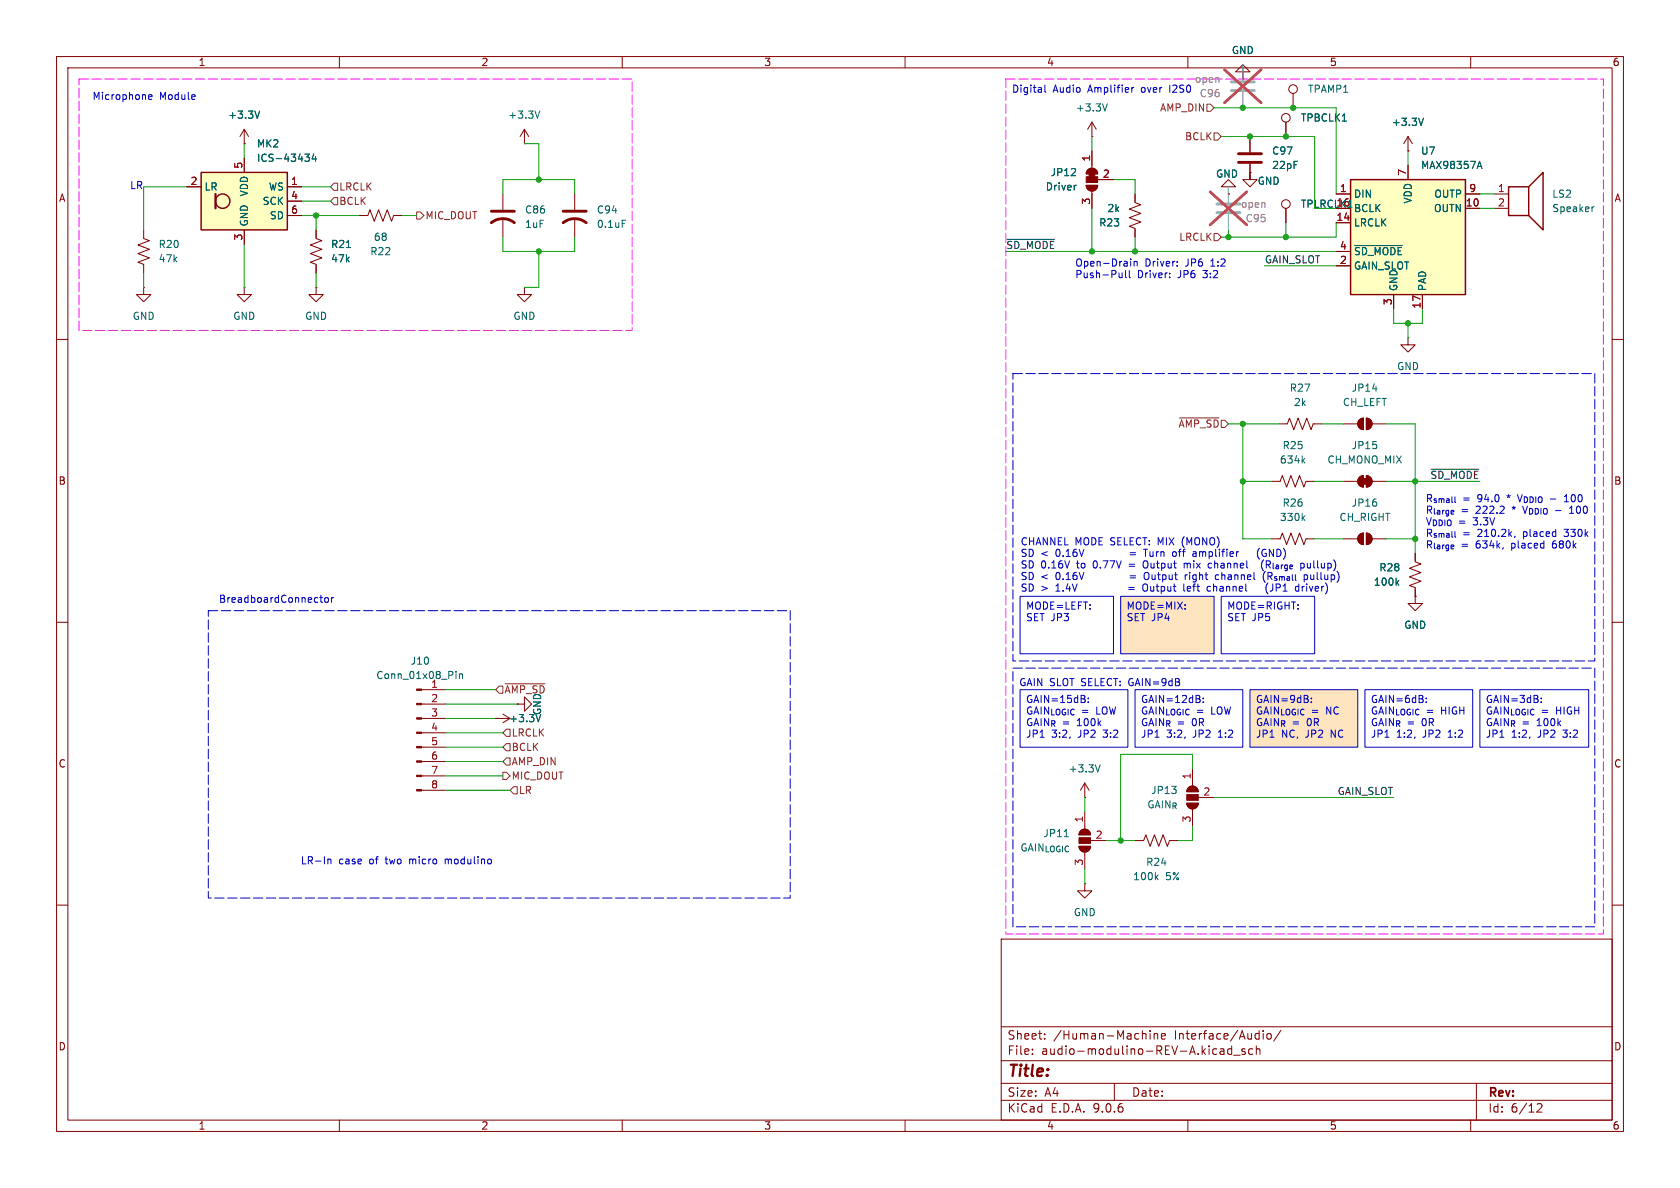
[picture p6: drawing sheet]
<svg xmlns="http://www.w3.org/2000/svg" width="297mm" height="210mm" viewBox="0 0 297 210" stroke-linecap="round" stroke-linejoin="round" font-family="sans-serif">
<g fill="none" stroke="#840000" stroke-width=".18">
<path d="M10 10h277v190h-277zM12 12h273v186h-273zM60 10v2M110 10v2M160 10v2M210 10v2M260 10v2M10 60h2M285 60h2M10 110h2M285 110h2M10 160h2"/>
<path d="M177 166h108v32h-108zM285 160h2M60 198v2M110 198v2M160 198v2M177 194.5h108M177 191.5h108M177 187.5h108M177 181.5h108M182.5 186.3v.1M182.5 185.5v.1M184.7 183.6v.1"/>
<path d="M184.7 182.8v.1M197 191.5v3M203.3 182.2v.1M203.3 182.7v1M204 182.7v1M204 182.8l.2-.1 .4 .1 .1 .9M205.3 183.2l.7-.1v-.3l-.5-.1-.2 .2 .1 .7h.6M210 198v2M215.9 185.4h.3l.2 .2v.8M216.4 186.3l-.5 .1M216.4 185.8h-.5M217.7 185.5l-.4-.1-.3 .3v.4l.2 .2h.5"/>
<path d="M217.7 184.9v1.5M218.1 186.5h1.1M220.1 185.5l-.4-.1-.2 .2 .1 .2 .5 .2v.3h-.6M221.5 185.5l-.5-.1-.3 .3v.4l.2 .2h.6M222.1 185.5l.2-.1 .4 .1v.9M222.1 184.9v1.5M223.3 182.2v.1M223.3 182.7v1M224.1 182.8l.4-.1 .2 .3v.4l-.2 .3-.4-.1-.1-.2v-.4zM226.5 182.1l-1.3 2M260 198v2M261 191.5v6.5"/>
<path d="M271.7 195.2l.6-.1 .2 .1 .1 .3-.9 1.1h.9"/>
</g>
<g fill="#ffe5bf">
<path d="M221 121.9h19v10.2h-19z"/>
<path d="M198.1 105.4h16.5v10.2h-16.5z"/>
</g>
<g fill="none" stroke="#840000" stroke-width=".18">
<path d="M219.7 12.7h1.3l-1.3-1.3-1.3 1.3h1.3v1.3M219.7 14h.1M228.6 16.5v2.6M92.7 25.4h.1M92.7 22.9l-.8 1.2M92.7 22.9l.8 1.2M92.7 22.9v2.5M217.2 33h1.2l-1.2-1.2-1.3 1.2h1.3v1.3M217.2 34.3h.1M221 29v2.8h-1.3l1.3 1.2 1.2-1.2h-1.2v-1.3M221 30.5h.1M221 24.1v2.8"/>
<path d="M227.3 21.6v2.5M227.3 36.8v2.6M248.9 26.7h.1M248.9 24.1l-.7 1.3M248.9 24.1l.8 1.3M248.9 24.1v2.6M55.9 40.6v1.6l1 .3-2 .8 2 .8-2 .7 2 .8-2 .8 1 .3v1.6M55.9 50.8v1.3h1.2l-1.2 1.2-1.3-1.2h1.3M55.9 50.8h.1M237.5 74.9h2.5M240.3 74.2l.7-.3v2a1.02 1.02 0 0 1-.9-.6 1.02 1.02 0 0 1 .2-1.1zM241.6 73.9a1.02 1.02 0 0 1 1 1 1.02 1.02 0 0 1-1 1z"/>
<path d="M242.6 74.9h2.5M237.5 95.3h2.5M237.5 85.1h2.5M240.3 94.5l.7-.3v2.1a1.02 1.02 0 0 1-.9-.7 1.02 1.02 0 0 1 .2-1.1zM240.3 84.4l.7-.3v2a1.02 1.02 0 0 1-.9-.6 1.02 1.02 0 0 1 .2-1.1zM241.6 94.2a1.02 1.02 0 0 1 1 1.1 1.02 1.02 0 0 1-1 1zM241.6 84.1a1.02 1.02 0 0 1 1 1 1.02 1.02 0 0 1-1 1zM242.6 95.3h2.5M242.6 85.1h2.5M250.2 97.8v1.5l1 .4-2 .8 2 .7-2 .8 2 .7-2 .8 1 .4v1.5M250.2 105.4v1.3h1.3l-1.3 1.3-1.3-1.3h1.3M250.2 105.4h.1"/>
<path d="M74.5 121.9h4.2M74.5 124.5h4.2M74.5 127h4.2M74.5 129.5h4.2M74.5 132.1h4.2M74.5 134.6h4.2M74.5 137.2h4.2M74.5 139.7h4.2M87.6 127h.1M87.6 127h2.6M88.9 126.2l1.3 .8M90.2 127l-1.3 .8"/>
<path d="M91.4 124.5h1.3v-1.3l1.3 1.3-1.3 1.2v-1.2M91.4 124.5h.1M200.7 148.6h1.5l.4-1 .7 2 .8-2 .8 2 .7-2 .8 2 .4-1h1.5"/>
<circle cx="228.6" cy="15.7" r=".76"/>
<circle cx="227.3" cy="36.1" r=".76"/>
<circle cx="227.3" cy="20.8" r=".76"/>
</g>
<g fill="#840000" stroke="#840000" stroke-width=".18">
<path d="M240.3 94.5l.7-.3v2.1a1.02 1.02 0 0 1-.9-.7 1.02 1.02 0 0 1 .2-1.1z"/>
<path d="M241.6 94.2a1.02 1.02 0 0 1 1 1.1 1.02 1.02 0 0 1-1 1z"/>
<path d="M73.7 121.8h.8v.2h-.8z"/>
<path d="M73.7 124.3h.8v.3h-.8z"/>
<path d="M73.7 126.9h.8v.2h-.8z"/>
<path d="M73.7 129.4h.8v.3h-.8z"/>
<path d="M73.7 132h.8v.2h-.8z"/>
<path d="M73.7 134.5h.8v.2h-.8z"/>
<path d="M73.7 137h.8v.3h-.8z"/>
<path d="M73.7 139.6h.8v.2h-.8z"/>
<path d="M240.8 84.6h1v1h-1z"/>
<path d="M240.3 84.4l.7-.3v2a1.02 1.02 0 0 1-.9-.6 1.02 1.02 0 0 1 .2-1.1z"/>
<path d="M241.6 84.1a1.02 1.02 0 0 1 1 1 1.02 1.02 0 0 1-1 1z"/>
<path d="M240.3 74.2l.7-.3v2a1.02 1.02 0 0 1-.9-.6 1.02 1.02 0 0 1 .2-1.1z"/>
<path d="M241.6 73.9a1.02 1.02 0 0 1 1 1 1.02 1.02 0 0 1-1 1z"/>
</g>
<g fill="none" stroke="#006464" stroke-width=".18">
<path d="M95.4 19.6l-.4 1.3M237.3 21.4h.7M251.6 20.9l-.4 1.3M61.3 43.8h.7M80.6 118.7v.1M80.6 119.1v.9M81.2 119.1v.9M81.2 119.2l.2-.1 .3 .1 .1 .8M246.9 103l.4 .4M247.3 102.6l-.5 .5M95.6 126.3l-.4 1.3M204.4 155l.3 .5"/>
<path d="M204.7 154.7l-.4 .5"/>
</g>
<path d="M218.9 27.2h4.1M218.9 28.7h4.1" fill="none" stroke="#840000" stroke-width=".51"/>
<path d="M217.7 16h4M217.7 14.5h4M215.1 37.6h4.1M215.1 36.1h4.1" fill="none" stroke="#a1a1a1" stroke-width=".51"/>
<path d="M219.7 11.4v2.8M219.7 16.3v2.8M217.2 33v2.8M217.2 37.8v2.8" fill="none" stroke="#a1a1a1" stroke-width=".18"/>
<path d="M216.5 12.3l6.4 5.9M222.9 12.3l-6.4 5.9M213.9 33.9l6.5 5.9M220.4 33.9l-6.5 5.9" fill="none" stroke="#e65255" stroke-width=".46"/>
<path d="M238.8 31.8h20.3v20.3h-20.3z" fill="#ffffc2"/>
<path d="M238.8 31.8h20.3v20.3h-20.3z" fill="none" stroke="#840000" stroke-width=".25"/>
<g fill="none" stroke="#840000" stroke-width=".18">
<path d="M43.2 25.4h.1M43.2 22.9l-.8 1.2M43.2 22.9l.7 1.2M43.2 22.9v2.5M88.9 34.3v2.8M88.9 38.6v3.3M101.6 34.3v2.8M101.6 38.6v3.3M192 32.8h2.1a1.02 1.02 0 0 1-1.1 1 1.02 1.02 0 0 1-1-1zM192.3 30a1.02 1.02 0 0 1 1.1-.2 1.02 1.02 0 0 1 .7 .9h-2.1zM193 26.7v3M193 33.8v3"/>
<path d="M194.1 31.8h2.7M200.7 34.3v1.5l1 .4-2.1 .8 2.1 .7-2.1 .8 2.1 .7-2.1 .8 1.1 .4v1.5M236.2 34.3h2.6M236.2 39.4h2.6M248.9 29.2v2.6M259.1 34.3h2.5M259.1 36.8h2.5M25.4 40.6v1.6l1 .3-2 .8 2 .8-2 .7 2 .8-2 .8 1 .3v1.6M92.7 50.8v1.3h1.3l-1.3 1.2-1.3-1.2h1.3M92.7 50.8h.1M236.2 44.5h2.6M236.2 47h2.6"/>
<path d="M246.4 52.1v2.5M248.9 59.7v1.3h1.3l-1.3 1.2-1.3-1.2h1.3M248.9 59.7h.1M251.5 52.1v2.5M226.1 74.9h1.5l.4-1 .7 2 .8-2 .8 2 .7-2 .8 2 .4-1h1.5M224.8 95.3h1.5l.4-1.1 .8 2.1 .7-2.1 .8 2.1 .7-2.1 .8 2.1 .4-1h1.5M224.8 85.1h1.5l.4-1 .8 2 .7-2 .8 2 .7-2 .8 2 .4-1h1.5M191.8 138.4l.7 1.3M191.8 138.4l-.8 1.3M191.8 138.4v2.6M191.8 141h.1"/>
</g>
<path d="M45.9 19.6l-.4 1.3M110 38.9h.6M190.3 32.8h-.3M261.3 29.4h.6M261.6 28.5l.4 1.3M239.5 43.4h8.4M230.3 91.5l.4 .5M230.3 81.4l.4 .5M230.7 91.2l-.5 .5M230.7 81l-.5 .5M194.5 135.2l-.4 1.3" fill="none" stroke="#006464" stroke-width=".18"/>
<g fill="#840000" stroke="#840000" stroke-width=".18">
<path d="M192.5 30.7h1v.5h-1z"/>
<path d="M192.3 30a1.02 1.02 0 0 1 1.1-.2 1.02 1.02 0 0 1 .7 .9h-2.1z"/>
<path d="M192 31.2h2.1v1.1h-2.1z"/>
<path d="M192 32.8h2.1a1.02 1.02 0 0 1-1.1 1 1.02 1.02 0 0 1-1-1z"/>
</g>
<path d="M86.9 39.4a3.3 3.3 0 0 1 4 0M86.9 37.3h4M99.6 39.4a3.3 3.3 0 0 1 4 0M99.6 37.3h4" fill="none" stroke="#840000" stroke-width=".51"/>
<path d="M35.6 30.5h15.2v10.1h-15.2z" fill="#ffffc2"/>
<g fill="none" stroke="#840000" stroke-width=".25">
<path d="M35.6 30.5h15.2v10.1h-15.2zM266.7 33h3.6v5.1h-3.6zM270.3 33l2.5-2.5v10.1l-2.5-2.5"/>
<circle cx="39.4" cy="35.6" r="1.27"/>
</g>
<path d="M38.1 34.3v2.5" fill="none" stroke="#840000" stroke-width=".38"/>
<g fill="none" stroke="#840000" stroke-width=".18">
<path d="M219.7 14h.1M33 33h2.6M43.2 25.4h.1M43.2 27.9v2.6M50.8 33h2.5M50.8 35.6h2.5M50.8 38.1h2.5M63.5 38.1h1.5l.4-1 .8 2 .7-2 .8 2 .8-2 .7 2 .4-1h1.5M193 24.1h.1M193 21.6l-.7 1.3M193 21.6l.8 1.3M193 21.6v2.5"/>
<path d="M193 26.7v2.5M193 34.3v2.5M194.3 31.8h2.5M200.7 34.3v1.3M217.2 34.3h.1M221 30.5h.1M221 24.1v2.8M221 29v2.8M227.3 21.6v2.5M227.3 36.8v2.6M236.2 34.3h2.6M236.2 39.4h2.6"/>
<path d="M248.9 26.7h.1M248.9 29.2v2.6M259.1 34.3h2.5M259.1 36.8h2.5M264.2 34.3h2.5M264.2 36.8h2.5M25.4 50.8v1.3h1.3l-1.3 1.2-1.3-1.2h1.3M25.4 50.8h.1M43.2 50.8v1.3h1.2l-1.2 1.2-1.3-1.2h1.3M43.2 50.8h.1M43.2 40.6v2.6M55.9 40.6v1.3"/>
<path d="M55.9 47v1.3M200.7 40.6v1.3M236.2 44.5h2.6M236.2 47h2.6M246.4 52.1v2.5M251.5 52.1v2.5M250.2 97.8v1.3M250.2 105.4h.1M250.2 104.1v1.3M87.6 127h.1M91.4 124.5h.1M210.1 139.2a1.02 1.02 0 0 1 1.1-.2 1.02 1.02 0 0 1 .6 1h-2z"/>
<path d="M210.8 135.9v3M191 146.9a1.02 1.02 0 0 1 1.2-.3 1.02 1.02 0 0 1 .6 1h-2zM191.8 156.2v1.3h1.2l-1.2 1.3-1.3-1.3h1.3M191.8 156.2h.1M191.8 143.5v3.1M191.8 151.1v2.6M192.8 148.6h2.8M209.8 142h2a1.02 1.02 0 0 1-1 1 1.02 1.02 0 0 1-1-1zM210.8 143.5v2.6M211.8 141h2.8"/>
</g>
<g fill="none" stroke="#006464" stroke-width=".18">
<path d="M45.9 19.6l-.4 1.3M195.8 18.4l-.5 1.2M53.9 27.2h.8l-.4 .5 .3 .2 .1 .4-.3 .2h-.3M55.5 27.2l-.3 .9h.8M55.8 27.7v.8M190.3 32.8h-.3M237.3 21.4h.7M251.6 20.9l-.4 1.3M261.3 29.4h.6M261.6 28.5l.4 1.3M281.8 36.6l-.3 .1M61.3 43.8h.7"/>
<path d="M239.5 43.4h8.4M246.9 103l.4 .4M247.3 102.6l-.5 .5M95.6 126.3l-.4 1.3M188.2 147.9h.7"/>
</g>
<g fill="#840000" stroke="#840000" stroke-width=".18">
<path d="M191 146.9a1.02 1.02 0 0 1 1.2-.3 1.02 1.02 0 0 1 .6 1h-2z"/>
<path d="M190.8 148.1h2v1h-2z"/>
<path d="M210.1 139.2a1.02 1.02 0 0 1 1.1-.2 1.02 1.02 0 0 1 .6 1h-2z"/>
<path d="M209.8 140.5h2v1h-2z"/>
<path d="M209.8 142h2a1.02 1.02 0 0 1-1 1 1.02 1.02 0 0 1-1-1z"/>
</g>
<g fill="none" stroke="#725600" stroke-width=".18">
<path d="M213.4 18.4h.6l.6 .7-.6 .6h-.6zM59.1 32.4h.6v1.3h-.6l-.7-.7zM59.1 34.9h.6v1.3h-.6l-.7-.6zM73.7 37.5h.6l.6 .6-.6 .6h-.6zM214.6 23.5h.7l.6 .6-.6 .7h-.7zM214.6 41.3h.7l.6 .6-.6 .6h-.7zM208.5 73.9h7M88.3 121.3h.6v1.3h-.6l-.7-.7zM88.9 129.5l.6-.6h.7v1.3h-.7zM88.9 136.5h.6l.7 .7-.7 .6h-.6zM88.9 134.6l.6-.6h.7v1.3h-.7zM89.3 120.9h7"/>
<path d="M89.5 131.4h.7v1.3h-.7l-.6-.6zM90.2 139.7l.6-.6h.6v1.2h-.6z"/>
</g>
<path d="M178 42.3h8.4M253 83h8.4" fill="none" stroke="#0f0f0f" stroke-width=".18"/>
<g fill="none" stroke="#009600" stroke-width=".18">
<path d="M214.6 19.1h21.6v15.2M219.7 11.4v2.6M33 33h-7.6v7.6M43.2 25.4v2.5M53.3 38.1h10.2M53.3 33h5.1M53.3 35.6h5.1M55.9 38.1v2.5M71.1 38.1h2.6M88.9 34.3v-2.5h12.7v2.5M92.7 25.4h2.5v6.4M193 24.1v2.6"/>
<path d="M193 36.8v7.7M196.8 31.8h3.9v2.5M215.9 24.1h16.5v12.7h3.8M217.2 33v1.3M221 30.5v1.3M227.3 39.4v2.5M236.2 39.4v2.5h-20.3M248.9 26.7v2.5M261.6 34.3h2.6M261.6 36.8h2.6M25.4 48.3v2.5M43.2 43.2v7.6"/>
<path d="M55.9 48.3v2.5M88.9 41.9v2.6h12.7v-2.6M95.2 44.5v6.3h-2.5M177.8 44.5h58.4M200.7 41.9v2.6M217.2 40.6v1.3M223.5 47h12.7M246.4 54.6v2.6h5.1v-2.6M248.9 57.2v2.5M217.2 74.9h8.9M219.7 74.9v20.4h5.1M233.7 74.9h3.8"/>
<path d="M245.1 74.9h5.1v22.9M219.7 85.1h5.1M232.4 85.1h5.1M232.4 95.3h5.1M245.1 85.1h16.5M245.1 95.3h5.1M78.7 127h8.9M78.7 137.2h10.2M78.7 134.6h10.2M78.7 124.5h12.7M78.7 121.9h8.9M78.7 132.1h10.2"/>
<path d="M78.7 129.5h10.2M78.7 139.7h11.5M210.8 135.9v-2.5h-12.7v15.2M191.8 141v2.5M191.8 153.7v2.5M195.6 148.6h5.1M210.8 146.1v2.5h-2.5M214.6 141h31.8"/>
</g>
<g fill="none" stroke="#0000c2" stroke-width=".18">
<path d="M26.3 17.2l.6-.2-.1-.2-.3-.1-.2 .2v.6h.5M184.7 15v1.1l.2 .2M200.1 15.5v.8M200.4 15.5l-.3 .2M198.4 48.2v.9M198.4 49l-.4 .1M199 47.8v1.1l.2 .2M199.6 47.8v1.1l.2 .2M199.9 45.8v.1M199.9 46.2v.8M200.5 46.2v.8M200.5 46.3l.2-.1 .3 .1v.7"/>
<path d="M206.8 49v.1M206.8 48.3v.1M208.1 46.9v.1M208.1 46.3v.1M199.8 97.7h1M199.8 98.1h1M202.3 99.2a.9 .9 0 0 0 0 1.2M202.5 97.1v1.3M203.3 97.5v.7l.4 .2M208.3 97.5h.5M208.5 97.3v1.1M208.7 97.1h.1"/>
<path d="M209.3 99.6v.8M209.7 99.6l-.4 .1M212.1 97.5v.9M213.6 99.7v.6l.2 .1h.4M222.7 96.9a1.46 1.46 0 0 0 0 2M223.4 99a1.46 1.46 0 0 0 0 1.9M223.8 97.2a.59 .59 0 0 0-.7 .5 .59 .59 0 0 0 .7 .6l.1-.5h-.3M223.9 99.8h.4M224.3 99.1h-.4v1.3M224.4 98.4v-1.3l.7 1.3M267.8 94.8l-.1 .2M268.3 87.4l.4 1.3"/>
<path d="M269.2 89.5l.4 1.2M56.5 105.6h.5M56.7 105.2v1.1l.3 .2M57.5 105.7l.3-.1 .3 .3v.3l-.3 .3-.3-.1-.1-.2zM58.6 105.6v.9M59 105.6l-.4 .3M180.3 105.4h16.5v10.2h-16.5zM198.1 105.4h16.5v10.2h-16.5zM199.6 103.8h.9M199.6 104.2h.9M199.8 101.8h1M199.8 102.2h1"/>
<path d="M202.3 103.2l-.2 .2-.1 .3M202.6 103.2l.2 .2 .1 .3M203.1 101.6v.4l-.2 .4M203.4 103.7v.6l.2 .2M209.5 106.9v.1M209.5 107.6v.1M210 104.4h.4M210 103.7h.3l.2 .3-.6 .1M210.3 101.6v.9M210.9 103.7h.4M210.9 102.8l.3 .1M211.1 101.6l-.2 .3v.3l.2 .3"/>
<path d="M214.5 103.2v1.3M215.1 103.8v.7M215.9 105.4h16.5v10.2h-16.5zM216 101.2v1.3M216 101.7l.2-.1 .3 .1v.8M224.2 101.2v1.3M224.2 103a1.46 1.46 0 0 0 0 2M224.5 101.9l.4 .6M224.8 101.8l-.6 .1M225 103.2v.9a.41 .41 0 0 1-.5 .4M225.6 103.2v1.3M226.2 103.8l-.6 .1"/>
<path d="M231 103.7v.8M231.5 103.7l.3 .8M180.3 121.9h19.1v10.2h-19.1zM191.7 123.6l.2 .2-.2 .3M191.7 123v.4M192.4 124.1v.1M192.4 123.4v.1M200.7 121.9h19v10.2h-19zM212.1 123.6l.1 .2-.1 .3M212.1 123v.4M212.7 124.1v.1M212.7 123.4v.1"/>
<path d="M221 121.9h19v10.2h-19zM231.8 124.1v.1M231.8 123.4v.1M241.3 121.9h19v10.2h-19zM252.1 124.1v.1M252.1 123.4v.1M261.6 121.9h19.3v10.2h-19.3zM272.5 124.1v.1M272.5 123.4v.1M58 151.9v.8M58 152l.1-.1h.3l.1 .8M78.7 151.9v.8"/>
<path d="M78.9 151.9l-.2 .1"/>
</g>
<path d="M14 14h97.8v44.4h-97.8zM177.8 14h105.7v151.1h-105.7z" fill="none" stroke="#f0f" stroke-width=".18" stroke-dasharray="1.7 .6"/>
<path d="M179.1 66h102.8v50.8h-102.8zM36.8 108h102.9v50.8h-102.9zM179.1 118.1h102.8v45.7h-102.8z" fill="none" stroke="#0000c2" stroke-width=".18" stroke-dasharray="1.7 .6"/>
<path d="M219.7 11.4v2.8M219.7 16.3v2.8M217.2 33v2.8M217.2 37.8v2.8" fill="none" stroke="#a1a1a1" stroke-width=".18"/>
<path d="M216.5 12.3l6.4 5.9M222.9 12.3l-6.4 5.9M213.9 33.9l6.5 5.9M220.4 33.9l-6.5 5.9" fill="none" stroke="#e65255" stroke-width=".46"/>
<g fill="#009600" stroke="#009600" stroke-width=".18">
<circle cx="250.2" cy="95.3" r=".46"/>
<circle cx="198.1" cy="148.6" r=".46"/>
<circle cx="95.2" cy="44.5" r=".46"/>
<circle cx="219.7" cy="74.9" r=".46"/>
<circle cx="221" cy="24.1" r=".46"/>
<circle cx="193" cy="44.5" r=".46"/>
<circle cx="217.2" cy="41.9" r=".46"/>
<circle cx="200.7" cy="44.5" r=".46"/>
<circle cx="227.3" cy="41.9" r=".46"/>
<circle cx="227.3" cy="24.1" r=".46"/>
<circle cx="228.6" cy="19.1" r=".46"/>
<circle cx="248.9" cy="57.2" r=".46"/>
<circle cx="95.2" cy="31.8" r=".46"/>
<circle cx="219.7" cy="85.1" r=".46"/>
<circle cx="250.2" cy="85.1" r=".46"/>
<circle cx="219.7" cy="19.1" r=".46"/>
<circle cx="55.9" cy="38.1" r=".46"/>
</g>
<text font-size="2.8" fill="#840000" x="178" y="190.9">Title:</text>
<g font-size="2.1" fill="#840000">
<text x="178" y="184">Sheet:</text>
<text x="186.2" y="184">/Human-Machine</text>
<text x="207.7" y="184">Interface/Audio/</text>
<text x="178" y="186.7">File:</text>
<text x="184.1" y="186.7">audio-modulino-REV-A.kicad_sch</text>
<text x="178" y="196.9">KiCad</text>
<text x="178" y="194.1">Size:</text>
<text x="184.7" y="194.1">A4</text>
<text x="185.7" y="196.9">E.D.A.</text>
<text x="193.3" y="196.9">9.0.6</text>
<text x="200" y="194.1">Date:</text>
<text x="263" y="194.3">Rev:</text>
<text x="263" y="196.9">Id:</text>
<text x="267.1" y="196.9">6/12</text>
</g>
<g font-size="1.8" fill="#840000">
<text x="35" y="11.9">1</text>
<text x="85" y="11.9">2</text>
<text x="135" y="11.9">3</text>
<text x="185" y="11.9">4</text>
<text x="235" y="11.9">5</text>
<text x="285" y="11.9">6</text>
<text x="10.3" y="35.9">A</text>
<text x="285.3" y="35.9">A</text>
<text x="10.3" y="85.9">B</text>
<text x="285.3" y="85.9">B</text>
<text x="10.3" y="135.9">C</text>
<text x="285.3" y="135.9">C</text>
<text x="10.3" y="185.9">D</text>
<text x="285.3" y="185.9">D</text>
<text x="35" y="199.9">1</text>
<text x="85" y="199.9">2</text>
<text x="135" y="199.9">3</text>
<text x="185" y="199.9">4</text>
<text x="235" y="199.9">5</text>
<text x="285" y="199.9">6</text>
</g>
<g font-size="1.8" fill="#006464">
<text x="217.7" y="9.8">GND</text>
<text x="231.1" y="16.6">TPAMP1</text>
<text x="40.2" y="21.2">+3.3V</text>
<text x="89.8" y="21.2">+3.3V</text>
<text x="190.1" y="19.9">+3.3V</text>
<text x="229.9" y="21.7">TPBCLK1</text>
<text x="246" y="22.5">+3.3V</text>
<text x="45.3" y="26.3">MK2</text>
<text x="45.3" y="28.8">ICS-43434</text>
<text x="224.8" y="27.5">C97</text>
<text x="251.1" y="27.5">U7</text>
<text x="36.1" y="33.9">LR</text>
<text x="44" y="34.8" transform="rotate(-90 44 34.8)">VDD</text>
<text x="47.4" y="33.9">WS</text>
<text x="184.8" y="33.9">Driver</text>
<text x="185.6" y="31.3">JP12</text>
<text x="214.9" y="31.6">GND</text>
<text x="222.2" y="32.9">GND</text>
<text x="224.8" y="30.1">22pF</text>
<text x="239.3" y="35.2">DIN</text>
<text x="251.1" y="30.1">MAX98357A</text>
<text x="253.5" y="35.2">OUTP</text>
<text x="274.3" y="35.2">LS2</text>
<text x="44" y="40.1" transform="rotate(-90 44 40.1)">GND</text>
<text x="46.3" y="36.4">SCK</text>
<text x="47.6" y="39">SD</text>
<text x="92.7" y="40.5">1uF</text>
<text x="92.7" y="37.9">C86</text>
<text x="105.4" y="37.9">C94</text>
<text x="105.4" y="40.5">0.1uF</text>
<text x="194.2" y="40.2">R23</text>
<text x="195.7" y="37.7">2k</text>
<text x="229.9" y="36.9">TPLRCLK1</text>
<text x="236.2" y="36.6">16</text>
<text x="239.3" y="37.7">BCLK</text>
<text x="239.3" y="40.2">LRCLK</text>
<text x="249.8" y="36.1" transform="rotate(-90 249.8 36.1)">VDD</text>
<text x="253.4" y="37.7">OUTN</text>
<text x="274.3" y="37.7">Speaker</text>
<text x="27.9" y="46.6">47k</text>
<text x="27.9" y="44">R20</text>
<text x="58.4" y="46.6">47k</text>
<text x="58.4" y="44">R21</text>
<text x="65.4" y="45.3">R22</text>
<text x="66" y="42.8">68</text>
<text x="239.3" y="45.3">~{SD_MODE}</text>
<text x="239.3" y="47.9">GAIN_SLOT</text>
<text x="247.2" y="51.6" transform="rotate(-90 247.2 51.6)">GND</text>
<text x="252.3" y="51.6" transform="rotate(-90 252.3 51.6)">PAD</text>
<text x="23.4" y="56.7">GND</text>
<text x="41.1" y="56.7">GND</text>
<text x="53.8" y="56.7">GND</text>
<text x="90.7" y="56.7">GND</text>
<text x="246.9" y="65.6">GND</text>
<text x="227.9" y="69.4">R27</text>
<text x="228.6" y="72">2k</text>
<text x="237.3" y="72">CH_LEFT</text>
<text x="238.9" y="69.4">JP14</text>
<text x="226.2" y="82.1">634k</text>
<text x="226.7" y="79.6">R25</text>
<text x="234.6" y="82.1">CH_MONO_MIX</text>
<text x="238.9" y="79.6">JP15</text>
<text x="226.7" y="89.8">R26</text>
<text x="238.9" y="89.8">JP16</text>
<text x="226.2" y="92.3">330k</text>
<text x="236.7" y="92.3">CH_RIGHT</text>
<text x="243.7" y="101.2">R28</text>
<text x="242.8" y="103.7">100k</text>
<text x="248.2" y="111.4">GND</text>
<text x="72.5" y="117.7">J10</text>
<text x="66.4" y="120.2">Conn_01x08_Pin</text>
<text x="76.1" y="121.7">1</text>
<text x="89.9" y="127.9">+3.3V</text>
<text x="95.9" y="126.5" transform="rotate(-90 95.9 126.5)">GND</text>
<text x="188.8" y="136.8">+3.3V</text>
<text x="202.7" y="143.1">GAIN_{R}</text>
<text x="203.4" y="140.6">JP13</text>
<text x="184.4" y="148.2">JP11</text>
<text x="180.3" y="150.7">GAIN_{LOGIC}</text>
<text x="200.2" y="155.8">100k</text>
<text x="202.5" y="153.3">R24</text>
<text x="206.1" y="155.8">5%</text>
<text x="189.7" y="162.2">GND</text>
</g>
<g font-size="1.8" fill="#0000c2">
<text x="16.3" y="18">Microphone</text>
<text x="28.2" y="18">Module</text>
<text x="178.8" y="16.7">Digital</text>
<text x="186.2" y="16.7">Audio</text>
<text x="192.5" y="16.7">Amplifier</text>
<text x="202" y="16.7">over</text>
<text x="207.2" y="16.7">I2S0</text>
<text x="22.9" y="33.6">LR</text>
<text x="190" y="47.5">Open-Drain</text>
<text x="202.4" y="47.5">Driver:</text>
<text x="209.7" y="47.5">JP6</text>
<text x="214.3" y="47.5">1:2</text>
<text x="190" y="49.5">Push-Pull</text>
<text x="201.1" y="49.5">Driver:</text>
<text x="208.4" y="49.5">JP6</text>
<text x="213" y="49.5">3:2</text>
<text x="252" y="89.1">R_{small}</text>
<text x="258.6" y="89.1">=</text>
<text x="261.3" y="89.1">94.0</text>
<text x="266.7" y="89.1">*</text>
<text x="268.9" y="89.1">V_{DDIO} 100</text>
<text x="252" y="91.2">R_{large}</text>
<text x="252" y="93.2">V_{DDIO} 3.3V</text>
<text x="252" y="95.2">R_{small}</text>
<text x="257.8" y="93.2">=</text>
<text x="258.3" y="91.2">=</text>
<text x="258.6" y="95.2">=</text>
<text x="261" y="91.2">222.2</text>
<text x="261.3" y="95.2">210.2k,</text>
<text x="267.6" y="91.2">*</text>
<text x="269.6" y="95.2">placed</text>
<text x="269.8" y="91.2">V_{DDIO} 100</text>
<text x="277" y="95.2">330k</text>
<text x="180.3" y="96.7">CHANNEL</text>
<text x="180.3" y="98.8">SD &lt;</text>
<text x="180.3" y="100.8">SD 0.16V</text>
<text x="186.7" y="98.8">0.16V</text>
<text x="190" y="96.7">MODE SELECT: MIX</text>
<text x="190.5" y="100.8">to</text>
<text x="193.5" y="100.8">0.77V</text>
<text x="200" y="100.8">=</text>
<text x="201.4" y="98.8">=</text>
<text x="202.8" y="100.8">Output</text>
<text x="204.2" y="98.8">Turn</text>
<text x="209.4" y="98.8">off</text>
<text x="209.4" y="96.7">(MONO)</text>
<text x="210.2" y="100.8">mix</text>
<text x="213.2" y="98.8">amplifier</text>
<text x="214.7" y="100.8">channel</text>
<text x="224.4" y="100.8">(R_{large}</text>
<text x="225.1" y="98.8">(GND)</text>
<text x="231.6" y="100.8">pullup)</text>
<text x="252" y="97.3">R_{large}</text>
<text x="258.3" y="97.3">=</text>
<text x="261" y="97.3">634k,</text>
<text x="267.5" y="97.3">placed</text>
<text x="274.9" y="97.3">680k</text>
<text x="38.6" y="106.9">BreadboardConnector</text>
<text x="180.3" y="102.9">SD &lt;</text>
<text x="180.3" y="104.9">SD &gt;</text>
<text x="186.7" y="102.9">0.16V</text>
<text x="186.7" y="104.9">1.4V</text>
<text x="201.4" y="104.9">=</text>
<text x="201.4" y="102.9">=</text>
<text x="204.1" y="104.9">Output</text>
<text x="204.2" y="102.9">Output</text>
<text x="211.5" y="104.9">left</text>
<text x="211.6" y="102.9">right</text>
<text x="215.9" y="104.9">channel</text>
<text x="217.2" y="102.9">channel</text>
<text x="225.8" y="102.9">(R_{small}pullup)</text>
<text x="226.9" y="104.9">(JP1</text>
<text x="232.3" y="104.9">driver)</text>
<text x="181.3" y="108.1">MODE=LEFT:</text>
<text x="181.3" y="110.1">SET JP3</text>
<text x="199.1" y="108.1">MODE=MIX:</text>
<text x="199.1" y="110.1">SET JP4</text>
<text x="216.9" y="108.1">MODE=RIGHT:</text>
<text x="216.9" y="110.1">SET JP5</text>
<text x="180.1" y="121.6">GAIN SLOT SELECT: GAIN=9dB</text>
<text x="181.3" y="124.6">GAIN=15dB:</text>
<text x="201.6" y="124.6">GAIN=12dB:</text>
<text x="221.9" y="124.6">GAIN=9dB:</text>
<text x="242.3" y="124.6">GAIN=6dB:</text>
<text x="262.6" y="124.6">GAIN=3dB:</text>
<text x="181.3" y="126.6">GAIN_{LOGIC} LOW</text>
<text x="181.3" y="128.7">GAIN_{R}</text>
<text x="181.3" y="130.7">JP1</text>
<text x="185.9" y="130.7">3:2,</text>
<text x="187.8" y="128.7">=</text>
<text x="190.5" y="128.7">100k</text>
<text x="190.7" y="130.7">JP2</text>
<text x="191.2" y="126.6">=</text>
<text x="195.3" y="130.7">3:2</text>
<text x="201.6" y="126.6">GAIN_{LOGIC} LOW</text>
<text x="201.6" y="128.7">GAIN_{R}</text>
<text x="201.6" y="130.7">JP1</text>
<text x="206.2" y="130.7">3:2,</text>
<text x="208.1" y="128.7">=</text>
<text x="210.8" y="128.7">0R</text>
<text x="211" y="130.7">JP2</text>
<text x="211.5" y="126.6">=</text>
<text x="215.6" y="130.7">1:2</text>
<text x="221.9" y="126.6">GAIN_{LOGIC} NC</text>
<text x="221.9" y="128.7">GAIN_{R}</text>
<text x="221.9" y="130.7">JP1</text>
<text x="226.6" y="130.7">NC,</text>
<text x="228.4" y="128.7">=</text>
<text x="230.9" y="130.7">JP2</text>
<text x="231.2" y="128.7">0R</text>
<text x="231.8" y="126.6">=</text>
<text x="235.5" y="130.7">NC</text>
<text x="242.3" y="126.6">GAIN_{LOGIC} HIGH</text>
<text x="242.3" y="128.7">GAIN_{R}</text>
<text x="242.3" y="130.7">JP1</text>
<text x="246.9" y="130.7">1:2,</text>
<text x="248.7" y="128.7">=</text>
<text x="251.5" y="128.7">0R</text>
<text x="251.7" y="130.7">JP2</text>
<text x="252.1" y="126.6">=</text>
<text x="256.3" y="130.7">1:2</text>
<text x="262.6" y="126.6">GAIN_{LOGIC} HIGH</text>
<text x="262.6" y="128.7">GAIN_{R}</text>
<text x="262.6" y="130.7">JP1</text>
<text x="267.2" y="130.7">1:2,</text>
<text x="269.1" y="128.7">=</text>
<text x="271.8" y="128.7">100k</text>
<text x="272" y="130.7">JP2</text>
<text x="272.4" y="126.6">=</text>
<text x="276.6" y="130.7">3:2</text>
<text x="53.1" y="153.1">LR-In</text>
<text x="59.9" y="153.1">case</text>
<text x="65.4" y="153.1">of</text>
<text x="68.5" y="153.1">two</text>
<text x="72.8" y="153.1">micro</text>
<text x="79.3" y="153.1">modulino</text>
</g>
<g font-size="1.8" fill="#989898">
<text x="211.2" y="14.8">open</text>
<text x="212" y="17.4">C96</text>
<text x="219.3" y="36.9">open</text>
<text x="220.1" y="39.5">C95</text>
</g>
<g font-size="1.8" fill="#725600">
<text x="205" y="19.9">AMP_DIN</text>
<text x="209.4" y="25">BCLK</text>
<text x="59.9" y="33.9">LRCLK</text>
<text x="59.9" y="36.4">BCLK</text>
<text x="75.1" y="39">MIC_DOUT</text>
<text x="208.4" y="42.8">LRCLK</text>
<text x="208.2" y="75.8">~{AMP_SD}</text>
<text x="89.1" y="122.8">~{AMP_SD}</text>
<text x="90.4" y="130.4">LRCLK</text>
<text x="90.4" y="132.9">BCLK</text>
<text x="90.4" y="135.5">AMP_DIN</text>
<text x="90.4" y="138">MIC_DOUT</text>
<text x="91.6" y="140.6">LR</text>
</g>
<g font-size="1.8" fill="#a90000">
<text x="42.9" y="29.9" transform="rotate(-90 42.9 29.9)">5</text>
<text x="192.8" y="28.6" transform="rotate(-90 192.8 28.6)">1</text>
<text x="33.6" y="32.8">2</text>
<text x="51.4" y="32.8">1</text>
<text x="51.4" y="35.3">4</text>
<text x="194.9" y="31.5">2</text>
<text x="236.8" y="34">1</text>
<text x="248.7" y="31.2" transform="rotate(-90 248.7 31.2)">7</text>
<text x="259.6" y="34">9</text>
<text x="264.7" y="34">1</text>
<text x="51.4" y="37.8">6</text>
<text x="192.8" y="36.3" transform="rotate(-90 192.8 36.3)">3</text>
<text x="236.2" y="39.1">14</text>
<text x="259" y="36.6">10</text>
<text x="264.7" y="36.6">2</text>
<text x="42.9" y="42.6" transform="rotate(-90 42.9 42.6)">3</text>
<text x="236.8" y="44.2">4</text>
<text x="236.8" y="46.7">2</text>
<text x="246.1" y="54" transform="rotate(-90 246.1 54)">3</text>
<text x="251.2" y="54.7" transform="rotate(-90 251.2 54.7)">17</text>
<text x="76.1" y="124.2">2</text>
<text x="76.1" y="126.7">3</text>
<text x="76.1" y="129.3">4</text>
<text x="76.1" y="131.8">5</text>
<text x="76.1" y="134.4">6</text>
<text x="76.1" y="136.9">7</text>
<text x="210.6" y="137.9" transform="rotate(-90 210.6 137.9)">1</text>
<text x="76.1" y="139.4">8</text>
<text x="212.7" y="140.7">2</text>
<text x="191.5" y="145.5" transform="rotate(-90 191.5 145.5)">1</text>
<text x="193.6" y="148.3">2</text>
<text x="210.6" y="145.5" transform="rotate(-90 210.6 145.5)">3</text>
<text x="191.5" y="153.1" transform="rotate(-90 191.5 153.1)">3</text>
</g>
<g font-size="1.8" fill="#0f0f0f">
<text x="177.8" y="44.1">~{SD_MODE}</text>
<text x="223.5" y="46.6">GAIN_SLOT</text>
<text x="252.8" y="84.7">~{SD_MODE}</text>
<text x="236.4" y="140.6">GAIN_SLOT</text>
</g>
</svg>
